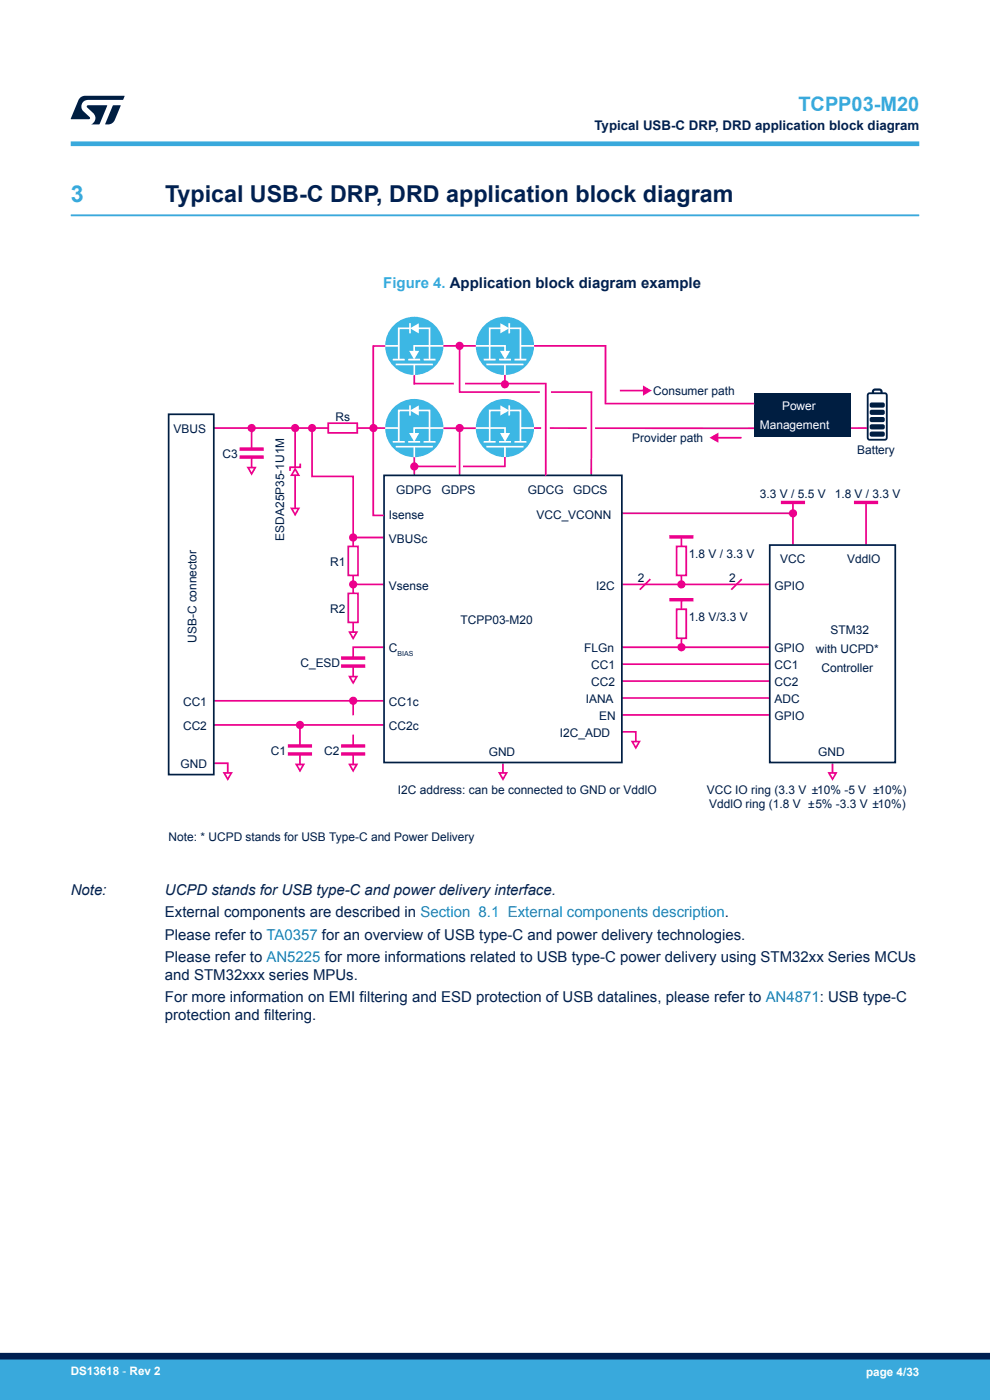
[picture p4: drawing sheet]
<svg xmlns="http://www.w3.org/2000/svg" width="210mm" height="297mm" viewBox="0 0 210 297" stroke-linecap="round" stroke-linejoin="round" font-family="sans-serif">
<path d="M15 45.7h180" fill="none" stroke="#39a9dc" stroke-width=".4"/>
<g fill="#ec008c">
<circle cx="74.9" cy="114" r=".87"/>
<circle cx="66.2" cy="90.8" r=".87"/>
<circle cx="79.2" cy="90.8" r=".87"/>
<circle cx="97.5" cy="90.8" r=".87"/>
<circle cx="74.9" cy="124" r=".87"/>
</g>
<path d="M66.2 90.8v10.3h8.7v33.6M74.9 114h6.6M131.9 108.9h36.3M137.9 122.9l-2.2 2.2M157.3 122.9l-2.2 2.2" fill="none" stroke="#ec008c" stroke-width=".36"/>
<path d="M73.9 115.9h2v6.2h-2z" fill-rule="evenodd" fill="#fff"/>
<path d="M73.9 115.9h2v6.2h-2z" fill="none" stroke="#ec008c" stroke-width=".36"/>
<path d="M73.9 125.9h2v6.1h-2z" fill-rule="evenodd" fill="#fff"/>
<path d="M73.9 125.9h2v6.1h-2zM74.9 124h6.6M131.9 137.3h31.4M45.4 148.7h36.1M131.9 144.5h31.4M131.9 148.1h31.4M131.9 151.7h31.4M131.9 140.9h31.4" fill="none" stroke="#ec008c" stroke-width=".36"/>
<circle cx="74.9" cy="148.7" r=".87" fill="#ec008c"/>
<path d="M45.4 153.8h36.1M74.9 141.5v2.3M74.9 148.7v3M74.9 155.8v2.5" fill="none" stroke="#ec008c" stroke-width=".36"/>
<path d="M72.3 139.6h5.2M72.3 141.3h5.2" fill="none" stroke="#ec008c" stroke-width=".72" stroke-linecap="butt"/>
<path d="M74.1 143.5h1.6l-.8 1.4z" fill="#fff"/>
<path d="M74.5 143.7h.9l-.5 .8zM73.8 143.4l1.1 1.8 1.1-1.8z" fill="#ec008c"/>
<path d="M81.6 137.3h-6.7v2.3M74.9 160.1v2.3" fill="none" stroke="#ec008c" stroke-width=".36"/>
<path d="M72.3 160h5.2M72.3 158.3h5.2" fill="none" stroke="#ec008c" stroke-width=".72" stroke-linecap="butt"/>
<path d="M74.1 162.2h1.6l-.8 1.3z" fill="#fff"/>
<path d="M74.5 162.4h.9l-.5 .8zM73.8 162l1.1 1.9 1.1-1.9z" fill="#ec008c"/>
<path d="M106.7 161.9v2.3" fill="none" stroke="#ec008c" stroke-width=".36"/>
<path d="M105.9 164h1.6l-.8 1.3z" fill="#fff"/>
<path d="M106.2 164.2h.9l-.4 .7zM105.6 163.8l1.1 1.9 1.1-1.9z" fill="#ec008c"/>
<path d="M176.6 161.9v2.3" fill="none" stroke="#ec008c" stroke-width=".36"/>
<path d="M175.8 164h1.6l-.8 1.3z" fill="#fff"/>
<g fill="#ec008c">
<path d="M176.1 164.2h.9l-.4 .7zM175.5 163.8l1.1 1.9 1.1-1.9z"/>
<circle cx="63.6" cy="153.8" r=".87"/>
</g>
<path d="M63.6 153.8v4.5M63.6 160.1v2.3" fill="none" stroke="#ec008c" stroke-width=".36"/>
<path d="M61.1 160h5.1M61.1 158.3h5.1" fill="none" stroke="#ec008c" stroke-width=".72" stroke-linecap="butt"/>
<path d="M62.9 162.2h1.5l-.8 1.3z" fill="#fff"/>
<path d="M63.2 162.4h.9l-.5 .8zM62.5 162l1.1 1.9 1.1-1.9z" fill="#ec008c"/>
<path d="M45.3 161.9h3v2.3" fill="none" stroke="#ec008c" stroke-width=".36"/>
<path d="M47.5 164h1.6l-.8 1.3z" fill="#fff"/>
<path d="M47.9 164.2h.9l-.5 .7zM47.2 163.8l1.1 1.9 1.1-1.9z" fill="#ec008c"/>
<path d="M131.9 155.3h3v2.3" fill="none" stroke="#ec008c" stroke-width=".36"/>
<path d="M134.1 157.3h1.5l-.7 1.3z" fill="#fff"/>
<path d="M134.4 157.5h.9l-.4 .8zM133.8 157.1l1.1 1.9 1.1-1.9z" fill="#ec008c"/>
<path d="M45.4 90.8h33.8M79.7 90.8h35.1M116.6 90.8h7.9M184.1 90.8h-57.9" fill="none" stroke="#ec008c" stroke-width=".36"/>
<circle cx="53.4" cy="90.8" r=".87" fill="#ec008c"/>
<path d="M53.4 90.8v4.5M53.4 97.1v2.3M144.5 127.2v10.1" fill="none" stroke="#ec008c" stroke-width=".36"/>
<path d="M50.8 97h5.1M50.8 95.3h5.1" fill="none" stroke="#ec008c" stroke-width=".72" stroke-linecap="butt"/>
<circle cx="144.5" cy="137.3" r=".87" fill="#ec008c"/>
<path d="M143.5 129.3h2.1v6.1h-2.1z" fill-rule="evenodd" fill="#fff"/>
<path d="M144.5 113.9v10.1M131.9 124h31.4M143.5 129.3h2.1v6.1h-2.1z" fill="none" stroke="#ec008c" stroke-width=".36"/>
<path d="M142 127.2h5.1" fill="none" stroke="#ec008c" stroke-width=".72" stroke-linecap="butt"/>
<circle cx="144.5" cy="124" r=".87" fill="#ec008c"/>
<path d="M143.5 115.9h2.1v6.2h-2.1z" fill-rule="evenodd" fill="#fff"/>
<path d="M143.5 115.9h2.1v6.2h-2.1zM168.2 106.6v9M183.7 106.6v9" fill="none" stroke="#ec008c" stroke-width=".36"/>
<path d="M142 113.9h5.1M165.6 106.6h5.2M181.1 106.6h5.2" fill="none" stroke="#ec008c" stroke-width=".72" stroke-linecap="butt"/>
<path d="M52.6 99.2h1.5l-.7 1.3z" fill="#fff"/>
<path d="M52.9 99.4h.9l-.4 .8zM52.3 99l1.1 1.9 1.1-1.9z" fill="#ec008c"/>
<path d="M74.1 134.1h1.6l-.8 1.3z" fill="#fff"/>
<path d="M74.5 134.3h.9l-.5 .8zM73.8 133.9l1.1 1.9 1.1-1.9z" fill="#ec008c"/>
<path d="M62.6 100.5v8" fill="none" stroke="#ec008c" stroke-width=".36"/>
<path d="M61.8 107.8h1.6l-.8 1.4z" fill="#fff"/>
<g fill="#ec008c">
<path d="M62.2 108h.9l-.5 .8zM61.5 107.7l1.1 1.8 1.1-1.8z"/>
<circle cx="62.6" cy="90.8" r=".87"/>
</g>
<path d="M62.6 90.8v8.4" fill="none" stroke="#ec008c" stroke-width=".36"/>
<path d="M62.6 99.5l.8 1.3h-1.6z" fill="#fff"/>
<path d="M62.6 99.8l.5 .8h-.9zM62.6 99.1l-1.1 1.9h2.2z" fill="#ec008c"/>
<path d="M63.7 98.3v.8h-2.2v.8" fill="none" stroke="#ec008c" stroke-width=".36"/>
<path d="M35.8 87.9h9.5v76.4h-9.5z" fill="none" stroke="#001e41" stroke-width=".36"/>
<circle cx="87.9" cy="99" r=".87" fill="#ec008c"/>
<path d="M107.1 71.7v9.8M87.9 91.1v9.8M87.9 99h8.8M97.5 91.1v9.8" fill="none" stroke="#ec008c" stroke-width=".36"/>
<circle cx="168.2" cy="108.9" r=".87" fill="#ec008c"/>
<path d="M131.5 82.9h5.2" fill="none" stroke="#ec008c" stroke-width=".36"/>
<path d="M136.4 81.8l1.9 1.1-1.9 1z" fill="#ec008c"/>
<path d="M152.1 92.9h5.2" fill="none" stroke="#ec008c" stroke-width=".36"/>
<path d="M150.5 92.9l1.9-1.1v2.1z" fill="#ec008c"/>
<path d="M69.6 89.8h6.2v2h-6.2z" fill-rule="evenodd" fill="#fff"/>
<path d="M69.6 89.8h6.2v2h-6.2z" fill="none" stroke="#ec008c" stroke-width=".36"/>
<path d="M163.3 115.6h26.6v46.2h-26.6z" fill="none" stroke="#001e41" stroke-width=".36"/>
<circle cx="87.9" cy="90.8" r="6.2" fill="#3cb7e4"/>
<path d="M81.7 90.8h2.9M87 86v2.2M87.9 94.8v2.2M94.1 90.8h-6.2v1.4" fill="none" stroke="#fff" stroke-width=".36"/>
<path d="M86.8 91.9h2.1l-1.1 1.8z" fill="#fff"/>
<path d="M83.3 93.7h2.6M86.6 93.7h2.5M87 87.1h-2.4v6.6M88.5 87.1h2.6v6.6M89.8 93.7h2.6" fill="none" stroke="#fff" stroke-width=".36"/>
<path d="M87 87.1l1.8-1.1v2.2z" fill="#fff"/>
<path d="M83.9 94.8h7.9" fill="none" stroke="#fff" stroke-width=".36"/>
<circle cx="107.1" cy="90.8" r="6.2" fill="#3cb7e4"/>
<path d="M100.9 90.8h6.2v1.4M107.1 94.8v2.2M108 86v2.2M110.4 90.8h2.9" fill="none" stroke="#fff" stroke-width=".36"/>
<path d="M106 91.9h2.2l-1.1 1.8z" fill="#fff"/>
<path d="M102.6 93.7h2.5M105.9 93.7h2.5M106.5 87.1h-2.6v6.6M108 87.1h2.4v6.6M109.1 93.7h2.6" fill="none" stroke="#fff" stroke-width=".36"/>
<path d="M106.1 86l1.9 1.1-1.9 1.1z" fill="#fff"/>
<path d="M103.2 94.8h7.8" fill="none" stroke="#fff" stroke-width=".36"/>
<g fill="#ec008c">
<circle cx="97.5" cy="73.4" r=".87"/>
<circle cx="107.1" cy="81.5" r=".87"/>
</g>
<path d="M125.5 83.3l-.1 17.6" fill="none" stroke="#ec008c" stroke-width=".36"/>
<circle cx="87.9" cy="73.4" r="6.2" fill="#3cb7e4"/>
<path d="M81.7 73.4h2.9M87 68.6v2.1M87.9 77.3v2.2M94.1 73.4h-6.2v1.3" fill="none" stroke="#fff" stroke-width=".36"/>
<path d="M86.8 74.4h2.1l-1.1 1.9z" fill="#fff"/>
<path d="M83.3 76.3h2.6M86.6 76.3h2.5M87 69.6h-2.4v6.7M88.5 69.6h2.6v6.7M89.8 76.3h2.6" fill="none" stroke="#fff" stroke-width=".36"/>
<path d="M87 69.7l1.8-1.1v2.1z" fill="#fff"/>
<path d="M83.9 77.3h7.9" fill="none" stroke="#fff" stroke-width=".36"/>
<circle cx="107.1" cy="73.4" r="6.2" fill="#3cb7e4"/>
<path d="M100.9 73.4h6.2v1.3M107.1 77.3v2.2M108 68.6v2.1M110.4 73.4h2.9" fill="none" stroke="#fff" stroke-width=".36"/>
<path d="M106 74.4h2.2l-1.1 1.9z" fill="#fff"/>
<path d="M102.6 76.3h2.5M105.9 76.3h2.5M106.5 69.6h-2.6v6.7M108 69.6h2.4v6.7M109.1 76.3h2.6" fill="none" stroke="#fff" stroke-width=".36"/>
<path d="M106.1 68.6l1.9 1-1.9 1.1z" fill="#fff"/>
<path d="M103.2 77.3h7.8" fill="none" stroke="#fff" stroke-width=".36"/>
<path d="M81.5 100.9h50.4v60.9h-50.4z" fill="none" stroke="#001e41" stroke-width=".36"/>
<g fill="#001e41">
<path d="M160 83.3h20.5v9.3h-20.5z"/>
<path d="M184 83.4l-.1 .5v8.9a.61 .61 0 0 0 .5 .7h3.3a.61 .61 0 0 0 .6-.7v-8.9a.61 .61 0 0 0-.6-.7h-.5v-.1a.68 .68 0 0 0-.7-.7h-.9a.7 .7 0 0 0-.7 .8zM185.5 82.9h1l.3 .3h-1.4zM184.3 83.7h3.6v9.1l-.2 .3-3.4-.1zM184.5 91.7v.7l.4 .2h2.4l.4-.4-.1-.5-.3-.2h-2.4zM184.5 90.2v.7l.4 .2h2.4l.4-.4-.1-.5-.3-.2h-2.4zM184.5 88.7v.7l.4 .2h2.4l.4-.4-.1-.5-.3-.2h-2.4zM184.5 87.1v.7l.4 .2h2.4l.4-.4-.1-.5-.3-.2h-2.4zM184.5 85.6v.7l.4 .2h2.4l.4-.4-.1-.5-.3-.2h-2.4z"/>
</g>
<g fill="none" stroke="#ec008c" stroke-width=".36">
<path d="M79.2 73.2v36.1M79.2 73.4h2.5M87.9 79.6v2M94.1 73.4h6.8M97.5 73.4v9.8M113.3 73.4h15.3M128.4 73.4v12.2M87.8 81.4h8.5M97.3 83.2h17.2M98.2 98.9h8.9M98.7 81.4h17.2M107.1 97v2.1"/>
<path d="M115.8 81.4v19.5M116.9 83.2h8.7M128.3 85.6h31.7M79 109.3h2.5"/>
</g>
<path d="M15 30.5h180" fill="none" stroke="#39a9dc" stroke-width="1"/>
<g fill="#001e41">
<path d="M17.1 20.7l.9-.4 8.4 .1-.3 .8h-7.4a1.4 1.4 0 0 0-1.3 .8 1.4 1.4 0 0 0 .2 1.5l1.4 1.3v.4l-4 .1 1.6-4.1z"/>
<path d="M24 22.4h1.6l-1.3 3.1a1.54 1.54 0 0 1-1.4 .9l-.6-.1z"/>
<path d="M18.5 22.4h4.2l-1.6 4h-1.7a1.48 1.48 0 0 0 .4-2.4l-1.3-1.2z"/>
</g>
<g fill="#39a9dc">
<path d="M0 288.4h210v8.6h-210z" fill-rule="evenodd"/>
<path d="M-.1 288.4h210.2v4.4h-210.2z" fill-rule="evenodd"/>
</g>
<path d="M0 287.7h210" fill="none" stroke="#002052" stroke-width="1.4"/>
<text font-size="4.9" fill="#39a9dc" x="15" y="42.9">3</text>
<text font-size="4.9" fill="#002052" x="35" y="42.9">Typical USB-C DRP, DRD application block diagram</text>
<text font-size="4.2" fill="#39a9dc" x="169.4" y="23.5">TCPP03-M20</text>
<text font-size="3.2" fill="#39a9dc" x="81.3" y="61.1">Figure 4. Application block diagram example</text>
<g font-size="3.2" fill="#002052">
<text x="15" y="189.9">Note:</text>
<text x="35" y="189.9">UCPD stands for USB type-C and power delivery interface.</text>
<text x="35" y="194.6">External components are described in Section 8.1 External components description.</text>
<text x="35" y="199.4">Please refer to TA0357 for an overview of USB type-C and power delivery technologies.</text>
<text x="35" y="204.1">Please refer to AN5225 for more informations related to USB type-C power delivery using STM32xx Series MCUs</text>
<text x="35" y="207.9">and STM32xxx series MPUs.</text>
<text x="35" y="212.7">For more information on EMI filtering and ESD protection of USB datalines, please refer to AN4871: USB type-C</text>
<text x="35" y="216.5">protection and filtering.</text>
</g>
<text font-size="2.8" fill="#002052" x="126.1" y="27.5">Typical USB-C DRP, DRD application block diagram</text>
<g font-size="2.5" fill="#001e41">
<text x="138.5" y="83.9">Consumer path</text>
<text x="71.2" y="89.3">Rs</text>
<text x="36.8" y="91.9">VBUS</text>
<text x="134.1" y="93.9">Provider path</text>
<text x="47.2" y="97.1">C3</text>
<text x="181.8" y="96.3">Battery</text>
<text x="84" y="104.9">GDPG</text>
<text x="93.7" y="104.9">GDPS</text>
<text x="112" y="104.9">GDCG</text>
<text x="121.6" y="104.9">GDCS</text>
<text x="161.2" y="105.6">3.3 V / 5.5 V</text>
<text x="177.1" y="105.6">1.8 V / 3.3 V</text>
<text x="82.5" y="110">Isense</text>
<text x="113.8" y="110">VCC_VCONN</text>
<text x="60.3" y="114.7" transform="rotate(-90 60.3 114.7)">ESDA25P35-1U1M</text>
<text x="82.5" y="115.1">VBUSc</text>
<text x="146.1" y="118.5">1.8 V / 3.3 V</text>
<text x="165.5" y="119.4">VCC</text>
<text x="179.7" y="119.4">VddlO</text>
<text x="70" y="120">R1</text>
<text x="82.5" y="125.1">Vsense</text>
<text x="126.5" y="125.1">I2C</text>
<text x="135.3" y="123.5">2</text>
<text x="154.7" y="123.5">2</text>
<text x="164.3" y="125.1">GPIO</text>
<text x="70" y="130">R2</text>
<text x="146.1" y="131.8">1.8 V/3.3 V</text>
<text x="41.7" y="136.4" transform="rotate(-90 41.7 136.4)">USB-C connector</text>
<text x="97.7" y="132.4">TCPP03-M20</text>
<text x="176.2" y="134.6">STM32</text>
<text x="63.7" y="141.5">C_ESD</text>
<text x="82.5" y="138.4">C</text>
<text x="123.9" y="138.4">FLGn</text>
<text x="125.4" y="142">CC1</text>
<text x="164.3" y="142">CC1</text>
<text x="164.3" y="138.4">GPIO</text>
<text x="173.1" y="138.6">with UCPD*</text>
<text x="174.2" y="142.5">Controller</text>
<text x="38.8" y="149.8">CC1</text>
<text x="82.5" y="149.8">CC1c</text>
<text x="124.3" y="149.2">IANA</text>
<text x="125.4" y="145.6">CC2</text>
<text x="164.3" y="145.6">CC2</text>
<text x="164.3" y="149.2">ADC</text>
<text x="38.8" y="154.9">CC2</text>
<text x="82.5" y="154.9">CC2c</text>
<text x="127.1" y="152.8">EN</text>
<text x="164.3" y="152.8">GPIO</text>
<text x="57.5" y="160.1">C1</text>
<text x="68.7" y="160.1">C2</text>
<text x="103.7" y="160.5">GND</text>
<text x="118.8" y="156.4">I2C_ADD</text>
<text x="173.6" y="160.5">GND</text>
<text x="38.3" y="163">GND</text>
<text x="84.4" y="168.5">I2C address: can be connected to GND or VddlO</text>
<text x="149.9" y="168.5">VCC IO ring (3.3 V ±10% -5 V ±10%)</text>
<text x="150.4" y="171.4">VddlO ring (1.8 V ±5% -3.3 V ±10%)</text>
<text x="35.8" y="178.4">Note: * UCPD stands for USB Type-C and Power Delivery</text>
</g>
<g font-size="2.5" fill="#fff">
<text x="165.9" y="87.1">Power</text>
<text x="161.2" y="91">Management</text>
<text x="15" y="291.6">DS13618 - Rev 2</text>
<text x="183.7" y="291.9">page 4/33</text>
</g>
<text font-size="1.5" fill="#001e41" x="84.3" y="139.3">BIAS</text>
</svg>
